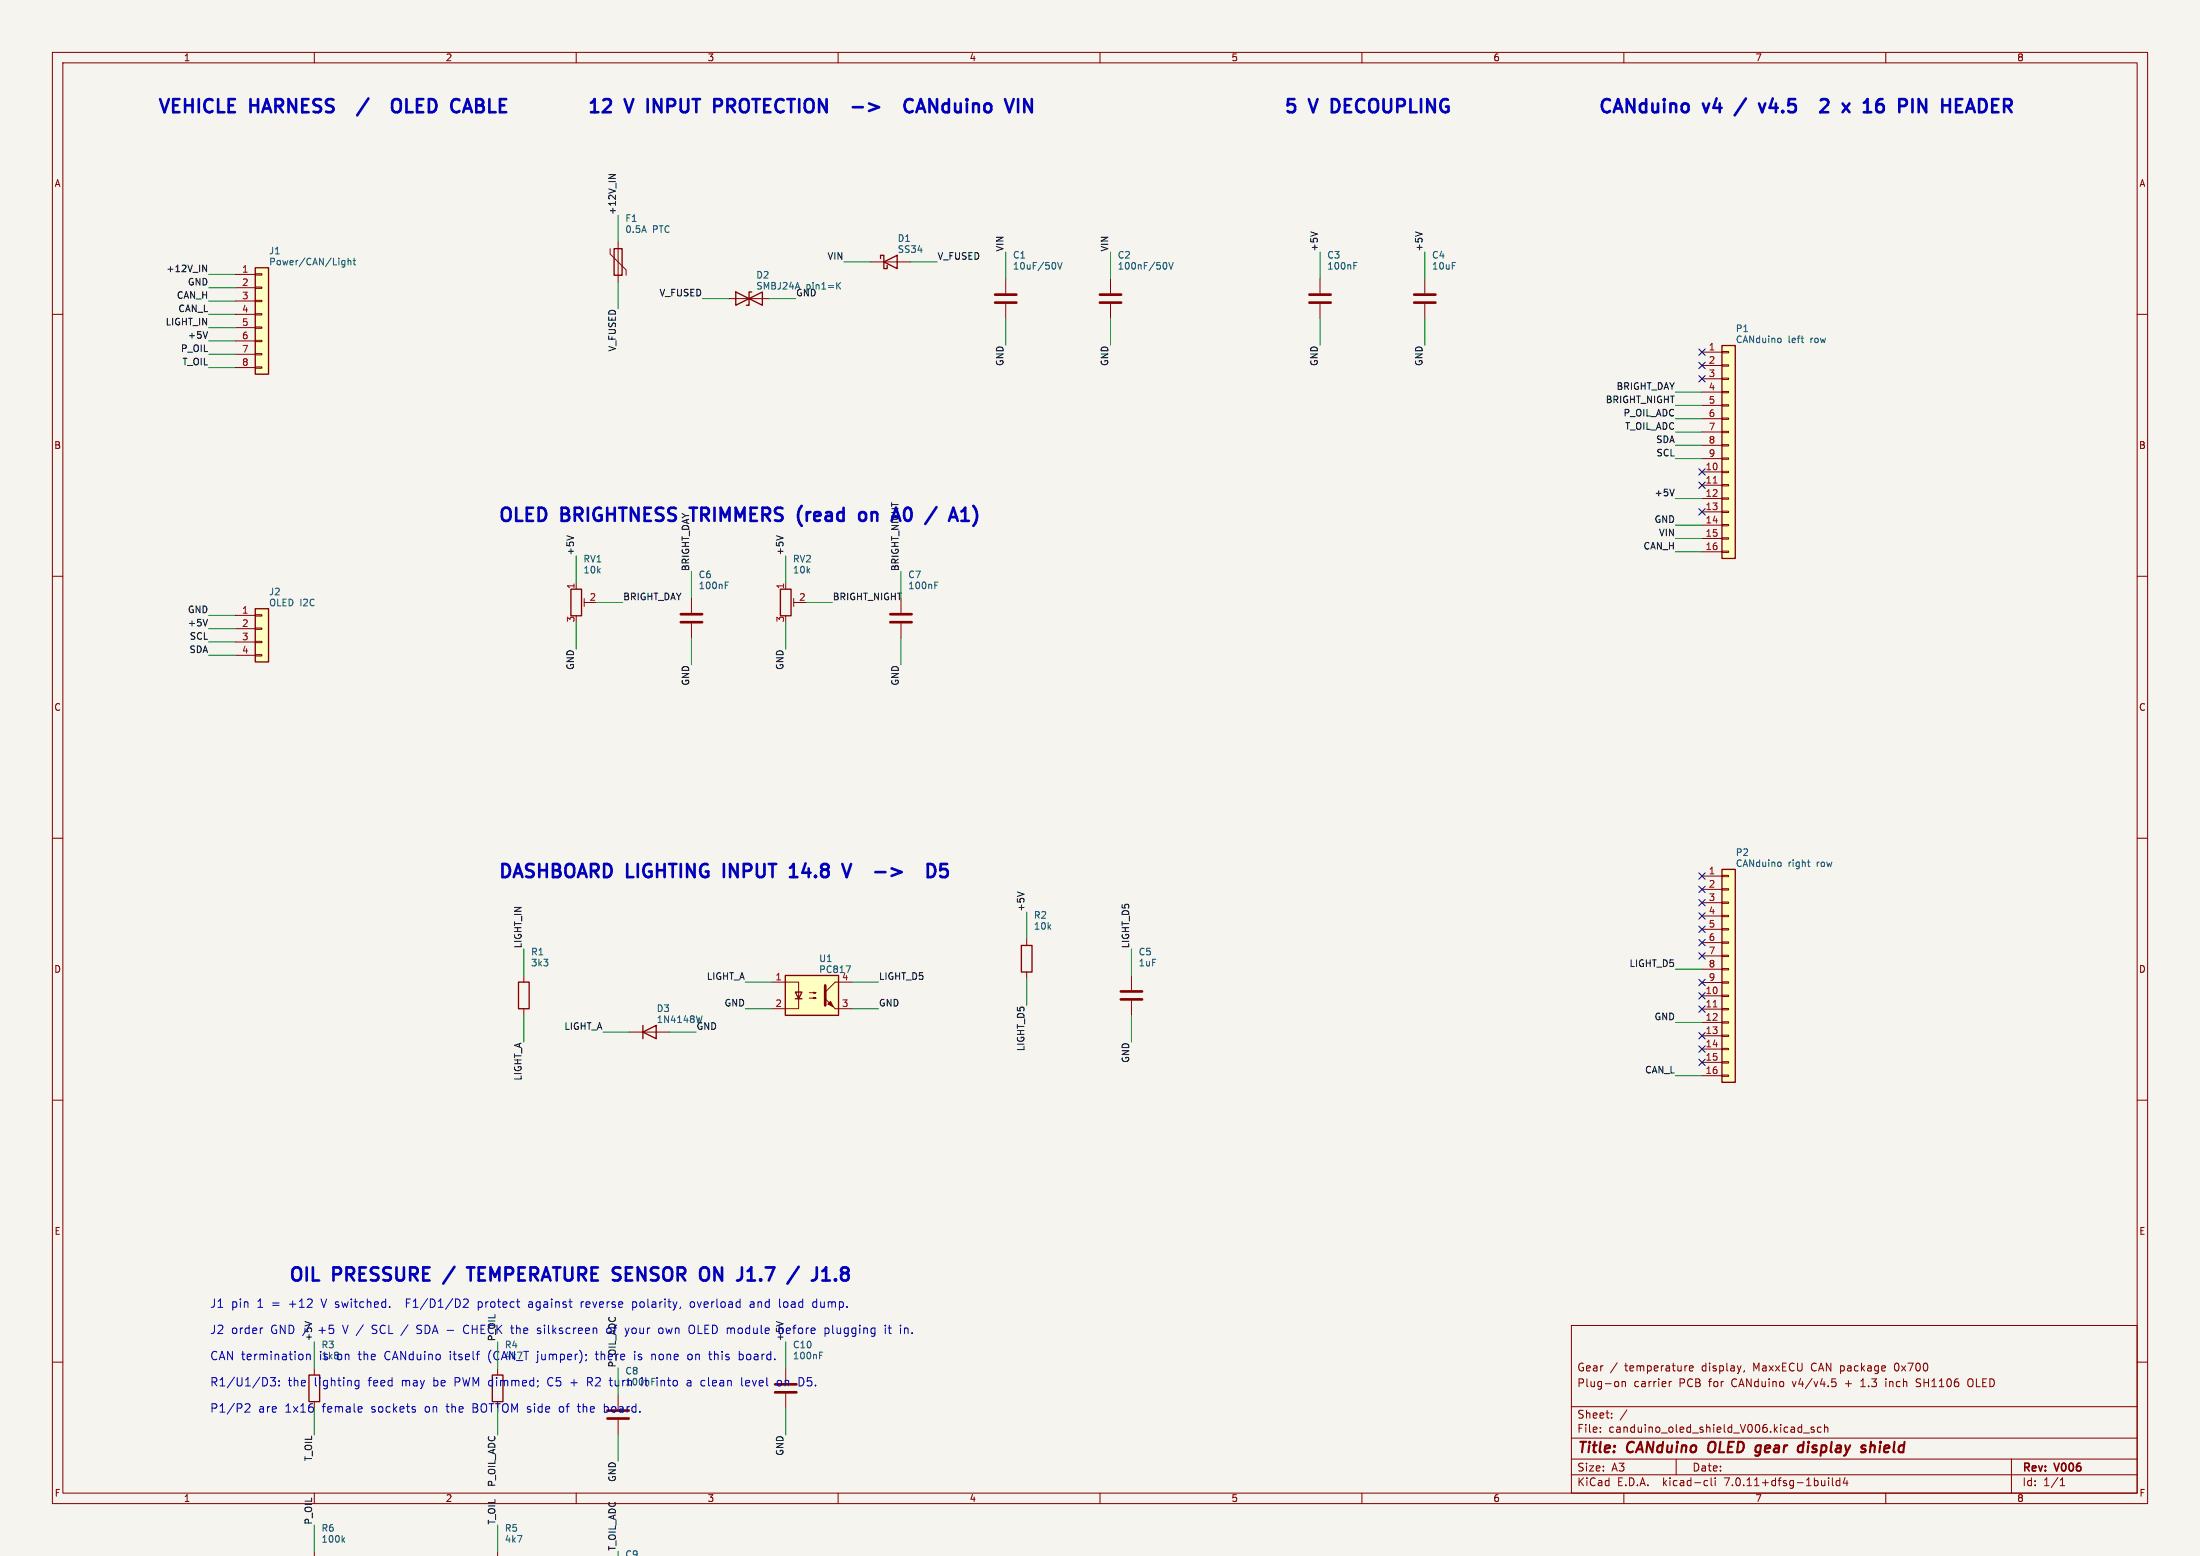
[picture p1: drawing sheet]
<svg xmlns="http://www.w3.org/2000/svg" width="420mm" height="297mm" viewBox="0 0 420 297" stroke-linecap="round" stroke-linejoin="round" font-family="sans-serif">
<path d="M0 0h420v297h-420z" fill="#f5f4ef" stroke="#f5f4ef" stroke-width=".19"/>
<g fill="none" stroke="#840000" stroke-width=".19">
<path d="M10 10h400v277h-400zM12 12h396v273h-396zM60 10v2M110 10v2M160 10v2M210 10v2M260 10v2M310 10v2M360 10v2M10 60h2M44.9 60h3.8M44.9 52.4h3.8"/>
<path d="M44.9 54.9h3.8M44.9 57.5h3.8M48.7 59.9h1.3v.2h-1.3zM48.7 57.3h1.3v.3h-1.3zM48.7 54.8h1.3v.2h-1.3zM48.7 52.3h1.3v.2h-1.3zM116.5 47.5v1l3 3v1M118 46.2v7.6M139.2 57h7.6M166.2 50h7.6M192 53.2v2.8M192 58v2.8"/>
<path d="M212 53.2v2.8M212 58v2.8M252 53.2v2.8M252 58v2.8M272 53.2v2.8M272 58v2.8M408 60h2M44.9 62.5h3.8M44.9 65.1h3.8M44.9 67.6h3.8M44.9 70.2h3.8M48.7 70h1.3v.3h-1.3z"/>
<path d="M48.7 67.5h1.3v.2h-1.3zM48.7 65h1.3v.2h-1.3zM48.7 62.4h1.3v.3h-1.3zM324.9 67.2h3.8M324.9 69.8h3.8M324.9 72.3h3.8M324.9 74.8h3.8M324.9 77.4h3.8M324.9 79.9h3.8M328.7 79.8h1.3v.2h-1.3zM328.7 77.3h1.3v.2h-1.3zM328.7 74.7h1.3v.3h-1.3z"/>
<path d="M328.7 72.2h1.3v.2h-1.3zM328.7 69.6h1.3v.3h-1.3zM328.7 67.1h1.3v.2h-1.3zM324.9 90.1h3.8M324.9 92.6h3.8M324.9 95.2h3.8M324.9 97.7h3.8M324.9 82.5h3.8M324.9 85h3.8M324.9 87.5h3.8M328.7 97.6h1.3v.2h-1.3zM328.7 95h1.3v.3h-1.3z"/>
<path d="M328.7 92.5h1.3v.2h-1.3zM328.7 90h1.3v.2h-1.3zM328.7 87.4h1.3v.3h-1.3zM328.7 84.9h1.3v.2h-1.3zM328.7 82.3h1.3v.3h-1.3zM10 110h2M44.9 117.5h3.8M48.7 119.9h1.3v.2h-1.3zM48.7 117.3h1.3v.3h-1.3zM110 111.2v1.3M111.5 115h1M111.5 114.2v1.6"/>
<path d="M132 114.2v2.8M132 119v2.8M150 111.2v1.3M151.5 114.2v1.6M151.5 115h1M172 114.2v2.8M172 119v2.8M324.9 100.2h3.8M324.9 102.8h3.8M324.9 105.3h3.8M328.7 105.2h1.3v.2h-1.3zM328.7 102.7h1.3v.2h-1.3z"/>
<path d="M328.7 100.1h1.3v.3h-1.3zM408 110h2M44.9 120h3.8M44.9 122.5h3.8M44.9 125.1h3.8M48.7 125h1.3v.2h-1.3zM48.7 122.4h1.3v.3h-1.3zM10 160h2M408 160h2M196 179.2v1.3M324.9 167.2h3.8M324.9 169.8h3.8"/>
<path d="M324.9 172.3h3.8M324.9 174.8h3.8M324.9 177.4h3.8M324.9 179.9h3.8M328.7 179.8h1.3v.2h-1.3zM328.7 177.3h1.3v.2h-1.3zM328.7 174.7h1.3v.3h-1.3zM328.7 172.2h1.3v.2h-1.3zM328.7 169.6h1.3v.3h-1.3zM328.7 167.1h1.3v.2h-1.3zM100 186.2v1.3M100 192.5v1.3"/>
<path d="M120.2 197h7.6M147.4 187.5h5.1v5h-5.1M154.5 190.5h1.3l-.4 .1v-.2l.4 .1M154.5 189.5h1.3l-.4 .1v-.2l.4 .1M159.4 192.5h3.2M162.6 187.5h-3.2l-1.9 1.9M196 185.5v1.3M216 186.2v2.8M216 191v2.8M324.9 190.1h3.8M324.9 192.6h3.8M324.9 195.2h3.8"/>
<path d="M324.9 197.7h3.8M324.9 182.5h3.8M324.9 185h3.8M324.9 187.5h3.8M328.7 197.6h1.3v.2h-1.3zM328.7 195h1.3v.3h-1.3zM328.7 192.5h1.3v.2h-1.3zM328.7 190h1.3v.2h-1.3zM328.7 187.4h1.3v.3h-1.3zM328.7 184.9h1.3v.2h-1.3zM328.7 182.3h1.3v.3h-1.3zM10 210h2"/>
<path d="M324.9 200.2h3.8M324.9 202.8h3.8M324.9 205.3h3.8M328.7 205.2h1.3v.2h-1.3zM328.7 202.7h1.3v.2h-1.3zM328.7 200.1h1.3v.3h-1.3zM408 210h2M10 260h2M300 253h108v32h-108zM408 260h2M60 261.2v1.3M60 267.5v1.3"/>
<path d="M95 261.2v1.3M118 266.2v2.8M118 271v2.8M150 261.2v2.8M150 266v2.8M300 278.5h108M300 274.5h108M300 268.5h108M305.5 273.2v.2M305.5 272.5v.1M307.7 270.5v.2M307.7 269.8v.1"/>
<path d="M308.7 263.7l.3 .3v.4l-.3 .3M308.7 260.1l-1.3 1.9M309.7 263.8l.2-.1 .3 .1 .1 .9M309.7 263.7v1M310.6 269.1l-1.3 1.9M318.7 263.7v1M319.1 263.7l-.3 .1-.1 .2M320 278.5v3M322.5 261.2l.7-.2v-.2l-.5-.1-.2 .2 .1 .7h.6M333 261.6l-.1 .3M343.5 272.4l.4 .1M343.9 271.9v1.5"/>
<path d="M343.9 273.3l-.4 .1M344.3 273.5h1.1M346.3 272.5l-.4-.1-.2 .2 .1 .2 .5 .2v.3h-.6M347.7 272.5l-.5-.1-.3 .3 .2 .6h.6M348.3 272.5l.2-.1 .4 .1v.9M348.3 271.9v1.5M349.7 263.2h.7M349.9 263.8h.3l.3 .2-.1 .6-.5 .1M355.2 264.7h.9M355.5 263.4l-.3 .2M360 263.2v.1M360 263.7v1"/>
<path d="M361.7 260.5v.9M365.8 264.6l.6 .1M366.4 263.2h-.3l-.3 .3 .1 .3 .5 .2M376.3 263.2a.5 .5 0 0 0-.6 .5v.5a.5 .5 0 0 0 .6 .5M384 278.5v6.5M60 285v2M60 296.2v.9M95 296.2v.9M110 285v2M160 285v2M210 285v2M260 285v2"/>
<path d="M300 281.5h108M310 285v2M325.6 282.6l.4 .1M326 283.5l-.4 .1M326.7 282.1v1.3l.2 .2M327.4 282.1v.1M327.4 282.6v1M349.1 282.1v.1M349.1 282.6v1M349.8 282.1v1.3l.2 .2M351.2 282.7l-.4-.1-.3 .3 .2 .6h.5M351.2 282.1v1.5"/>
<path d="M352.2 282l-.3 1.1h.9M352.6 282.6v1M360 285v2M393.3 283.6h.9M393.3 282.5l.4-.4v1.5"/>
</g>
<path d="M326.3 275.5a1.5 1.5 0 0 0 0 1.6M335.6 275.9h.4M336 277.5l-.3 .3M336 277.1l-.2 .1M343.7 275.9l.6 .1M344.1 277.1l-.2 .1M344.3 275.2l-.2 2M357.2 275.2l-.2 2M357.9 276a.57 .57 0 0 0-.8 .1" fill="none" stroke="#840000" stroke-width=".4"/>
<g fill="none" stroke="#840000" stroke-width=".51">
<path d="M190 57.8h4M190 56.2h4M210 57.8h4M210 56.2h4M250 57.8h4M250 56.2h4M270 57.8h4M270 56.2h4M130 118.8h4M130 117.2h4M170 118.8h4M170 117.2h4"/>
<path d="M157.5 188.1v3.8M214 190.8h4M214 189.2h4M116 270.8h4M116 269.2h4M148 265.8h4M148 264.2h4"/>
</g>
<g fill="none" stroke="#006464" stroke-width=".19">
<path d="M65.4 50.5h.4M65.4 49.8h.4M65.8 49.7v1l-.1 .2-.3 .1M66.4 49.8l.2-.1 .3 .1 .1 .8M66.4 49.3v1.3M67.4 49.7h.5M67.6 49.3v1.1l.3 .2M159.9 54.5l.6 .7M160.5 53.9l-.8 .7M201.5 50.3v.8M201.9 50.1l.4 1.3 .5-1.3M222.5 50.1a.79 .79 0 0 1 0 1.3"/>
<path d="M223.1 50.1l.4 1.3 .5-1.3M258.5 50.7h.4M258.5 50.1h.6M339.8 64.6l.2 .2v.4l-.2 .2M343.8 64.6h.5M344.2 65.4h.1M138.5 111.7h.4M138.5 111.1h.6M178.5 111.7h.4M178.5 111.1h.6M339.8 164.6l.2 .2v.4l-.2 .2M345 164.6h.5"/>
<path d="M345.3 165.3l.2 .1M134 193.9l-.3 1.3M161.5 184.4h.9l-.6 1.2M156.5 258.7h.4M156.5 258.1h.6M65.4 293.9l.4 .5M65.8 293.5l-.5 .5"/>
</g>
<g fill="none" stroke="#840000" stroke-width=".25">
<path d="M48.7 51.1h2.6v20.3h-2.6zM117.2 47.5h1.6v5h-1.6zM140.5 55.7v2.6l5-2.6v2.6zM143.5 55.7h-.5v2.6h-.5M168.1 49.4v-.7h.6v2.6h.7v-.7M168.7 50l2.6-1.3v2.6zM328.7 66h2.6v40.6h-2.6zM48.7 116.2h2.6v10.2h-2.6zM109 112.5h2v5h-2zM149 112.5h2v5h-2zM328.7 165.9h2.6v40.7h-2.6zM99 187.5h2v5h-2z"/>
<path d="M122.7 197l2.6-1.3v2.6zM122.7 195.7v2.6M149.9 186.2h10.2v7.6h-10.2zM151.8 189.4h1.3l-.6 1.2zM151.8 190.6h1.3M195 180.5h2v5h-2zM59 262.5h2v5h-2zM94 262.5h2v5h-2z"/>
</g>
<g fill="#ffffc2" stroke="#ffffc2" stroke-width=".19">
<path d="M48.7 51.1h2.6v20.3h-2.6z"/>
<path d="M328.7 165.9h2.6v40.7h-2.6z"/>
<path d="M149.9 186.2h10.2v7.6h-10.2z"/>
<path d="M328.7 66h2.6v40.6h-2.6z"/>
<path d="M48.7 116.2h2.6v10.2h-2.6z"/>
</g>
<path d="M327.1 92.2h.7M327.1 192.2h.7" fill="none" stroke="#a90000" stroke-width=".19"/>
<g fill="#840000" stroke="#840000" stroke-width=".19">
<path d="M157.5 190.6l1.9 1.9z"/>
<path d="M158 191.7l.6-.6 .5 1.1z"/>
</g>
<path d="M116.2 33.3h1.3l-1.3 .8M38.7 50.6l.7 1.3v-1.3M250.2 44.3l1.3 .4M270.2 44.3l1.3 .4M39.6 63.3l-.4 1.3M319.6 93.4l-.4 1.2M39.6 118.2l-.4 1.3M108.2 102.3l1.3 .4M148.2 102.3l1.3 .4M194.2 170.3l1.3 .4M58.2 252.3l1.3 .4M148.2 252.3l1.3 .4" fill="none" stroke="#0f0f0f" stroke-width=".19"/>
<g fill="none" stroke="#0000c2" stroke-width=".19">
<path d="M50 253.5h.2M57.5 258.5l.4 .3v.4l-.4 .3M58.5 258.6l.3-.1 .3 .1 .1 .9M58.5 258.5v1M74.4 249.4v.1M77.6 248.7h.5M78.3 247.9h-.7v1.6M79.6 254.5h.2M79.9 252.9l-.3 .4v.3l.3 .1M88.5 248.1l.6-.2 .2 .2 .1 .3-1 1.1h1M89 252.9a.86 .86 0 0 0-.5 .8 .86 .86 0 0 0 .5 .8M91.3 248.5v1.6"/>
<path d="M91.3 249.5h.2M91.5 248.5l-.2 .1M101.4 248.5l-.4 .1M101.5 248.9h-.4a.31 .31 0 0 0-.2 .3 .31 .31 0 0 0 .2 .3h.4M102.7 253.6h.5M102.7 253.9l.5 .2 .1 .1M103.3 254.3l-.3 .2h-.4M111 248.5v1M111.4 248.5l-.3 .1-.1 .2M113.6 258.5h.6M113.9 257.9v1.6M120.1 253.5l-.4 1"/>
<path d="M120.8 249.5h.6M120.8 248.6h.6M120.8 248.5v1.6M121.2 257.9v.2M121.2 258.5v1M124.4 258.5v1M124.9 258.5l-.5 .1M126 253.5l.4 .1 .2 .2-.1 .6-.5 .1M132 258.6l-.4-.1-.3 .3 .1 .6 .2 .1h.4M132.2 252.9l.2 .1a1.02 1.02 0 0 1-.2 1.5M132.4 248.6l-.3-.1-.3 .3v.6l.3 .1h.3M135.3 258.5h.6"/>
<path d="M135.6 259.5h.3M141.1 258.6l.5-.1 .3 .3v.4l-.2 .3h-.6M141.1 257.9v1.6M143.3 248.6h.6v.9M143.9 248.9h-.5a.31 .31 0 0 0-.2 .3 .31 .31 0 0 0 .2 .3h.5M149.9 248.5l-.3 .3v.4l.3 .3M150.2 254.5h.1M150.3 253.5l-.1 .1M150.9 253.9l-.8 .1M155.2 249.4l.3 .1h.4M155.9 248.6l-.4-.1-.3 .1M155.9 247.9v1.6"/>
<path d="M157.7 253.5h.3l.3 .3-.1 .6-.5 .1M159 252.9v1.4l.2 .2M169 252.9v.2M169 253.5v1M169.5 253.5h.7M169.8 252.9v1.4l.4 .2M173.1 253.5l.3 .2v.8M174.1 254.4v.1M46.8 268.1l.6-.2 .2 .2 .1 .3-1 1.1h1M50.9 263.2l.2 .4-.2 .7M51.6 262.9h1l-.5 .7 .4 .1v.7l-.2 .1h-.5l-.2-.1M53.3 264.4v.1"/>
<path d="M53.3 263.6v.1M68.5 263.6l-.4-.1-.3 .3v.4l.1 .3h.6M68.5 263.5v1.3l-.3 .3-.4-.1M68.9 268.5l.2 .4-.7 .1M69.1 269.5h-.2M104.6 263.3v.9M106.9 268.6l-.1 .2v.4l.1 .3M109 263.9h1.2M110.2 268.5h.6M110.4 267.9v1.4l.3 .2M112.2 263.8h.6M112.8 262.9h-.6v1.6"/>
<path d="M115.4 269.5h.4M115.4 267.9v1.6M115.8 268.5l-.4 .1M116.3 263.5h.6M116.5 264.3l.4 .2M131.2 263.6h.6l.1 .9M131.9 263.9h-.5a.31 .31 0 0 0-.3 .3 .31 .31 0 0 0 .3 .3h.5M141.6 262.9v1.4l.2 .2M142.9 263.5h-.3l-.3 .2 .1 .8h.5M143.1 263.9l-.8 .1M148.4 263.6l.5-.1 .3 .3v.4l-.1 .3h-.4l-.3-.1M153.4 263.3v.9"/>
</g>
<g fill="none" stroke="#0000c2" stroke-width=".5">
<path d="M70.3 18.8l-2.1 3.2M75.2 19a.83 .83 0 0 1 .9 0 .83 .83 0 0 1 .4 .8v.8a.83 .83 0 0 1-.8 .9 .83 .83 0 0 1-.8-.9v-.8l.1-.5zM77.6 18.9v2.5h1.2M89.3 18.9l.8 2.5M123.6 18.9v2.5M137.6 19l-1.2-.1v2.5M174.2 19.2a.93 .93 0 0 0-1-.2 .93 .93 0 0 0-.5 1 1.06 1.06 0 0 0 .3 1.1 1.06 1.06 0 0 0 1.1 .2l.1-.1M254.9 18.9h-.6v2.5h.6M333.3 18.8l-2.1 3.2M335.8 19.8l.6 1.6 .6-1.6M347.6 19.2l.3-.3h.6a.68 .68 0 0 1 .4 1.1l-1.4 1.4h1.5M356 19.5l-.2 .1"/>
<path d="M366.3 18.9l1.4 2.5v-2.5M376.2 18.9l.8 2.5M378.4 18.9h-.6v2.5h.6M88.7 20.7h1.2M137.6 20.1l-1.2 .1M162.8 20.5h1.9M174.9 21.4l.9-2.5 .8 2.5M175.2 20.7h1.2M177.4 21.4v-2.5l1.5 2.5M355.8 21.4h1.4M375.6 20.7h1.2M131.6 96.9h1.5"/>
<path d="M152.7 99.9l.4 .5M153.1 96.6l-.4 .4M164.1 98a.68 .68 0 0 1 .7-.3 .68 .68 0 0 1 .5 .5v.7a.68 .68 0 0 1-.6 .5 .68 .68 0 0 1-.7-.5zM173.7 97a.59 .59 0 0 0-1 .4 1.47 1.47 0 0 0 .5 2l.5-.1M183.5 99.4h1.5M185.8 96.6a2.87 2.87 0 0 1 0 3.8M138.2 164.9v2.5M150.8 167.4h1.4M150.8 165.6l.7-.7v2.5M160.8 164.9l.8 2.5 .9-2.5M167.1 166.5h1.9M170.2 165.8l1.9 .7-1.9 .7"/>
<path d="M177.1 164.9a1.32 1.32 0 0 1 1.4 .8 1.32 1.32 0 0 1-.4 1.6l-1 .1zM180.8 164.9h-1.2l-.1 1.2 .4-.2 .8 .1 .2 .3-.1 .9-.4 .2h-.5l-.4-.2M86.8 241.8l-2.2 3.2M89.1 241.9h1.5M89.9 241.9v2.5M136.4 244.4v-2.5l1.4 2.5M142.7 244.4h1.4M155.6 244.3l-.6 .1M159.5 244.2l.1 .1-.1 .1M159.5 244.2l-.1 .1 .1 .1M159.5 244.2v.2M161 243l-.4 .5v.4l.2 .4 .7 .1"/>
<path d="M161 243h.5M161.5 241.9l-.7 .1a.52 .52 0 0 0-.2 .6 .52 .52 0 0 0 .4 .4"/>
</g>
<g fill="none" stroke="#009600" stroke-width=".19">
<path d="M39.8 54.9h5.1M39.8 57.5h5.1M39.8 60h5.1M39.8 52.4h5.1M118 41.1v5.1M118 53.8v5.1M134.1 57h5.1M146.8 57h5.1M161.1 50h5.1M173.8 50h5.1M192 48.1v5.1M212 48.1v5.1"/>
<path d="M252 48.1v5.1M272 48.1v5.1M39.8 70.2h5.1M39.8 65.1h5.1M39.8 67.6h5.1M39.8 62.5h5.1M192 60.8v5.1M212 60.8v5.1M252 60.8v5.1M272 60.8v5.1M319.8 79.9h5.1M319.8 77.4h5.1"/>
<path d="M319.8 74.8h5.1M319.8 82.5h5.1M319.8 85h5.1M319.8 95.2h5.1M319.8 87.5h5.1M39.8 117.5h5.1M110 106.1v5.1M110 118.8v5.1M113.8 115h5.1M132 109.1v5.1M150 106.1v5.1M150 118.8v5.1"/>
<path d="M153.8 115h5.1M172 109.1v5.1M319.8 105.3h5.1M319.8 100.2h5.1M319.8 102.8h5.1M39.8 125.1h5.1M39.8 120h5.1M39.8 122.5h5.1M132 121.8v5.1M172 121.8v5.1M196 174.1v5.1M100 181.1v5.1"/>
<path d="M100 193.8v5.1M115.1 197h5.1M127.8 197h5.1M142.3 192.5h5.1M142.3 187.5h5.1M162.6 192.5h5.1M162.6 187.5h5.1M196 186.8v5.1M216 181.1v5.1M216 193.8v5.1M319.8 195.2h5.1M319.8 185h5.1"/>
<path d="M319.8 205.3h5.1M60 256.1v5.1M95 256.1v5.1M150 256.1v5.1M60 268.8v5.1M95 268.8v5.1M118 261.1v5.1M118 273.8v5.1M150 268.8v5.1M60 291.1v5.1M95 291.1v5.1M118 296.1v1"/>
</g>
<g fill="none" stroke="#000084" stroke-width=".19">
<path d="M324.3 69.2l1.2 1.2M324.3 66.6l1.2 1.2M324.3 71.7l1.2 1.2M325.5 69.2l-1.2 1.2M325.5 66.6l-1.2 1.2M325.5 71.7l-1.2 1.2M324.3 97.1l1.2 1.2M324.3 92l1.2 1.2M324.3 89.5l1.2 1.2M325.5 97.1l-1.2 1.2M325.5 92l-1.2 1.2M325.5 89.5l-1.2 1.2"/>
<path d="M324.3 166.6l1.2 1.2M324.3 169.2l1.2 1.2M324.3 171.7l1.2 1.2M324.3 174.2l1.2 1.2M324.3 176.8l1.2 1.2M324.3 179.3l1.2 1.2M325.5 166.6l-1.2 1.2M325.5 169.2l-1.2 1.2M325.5 171.7l-1.2 1.2M325.5 174.2l-1.2 1.2M325.5 176.8l-1.2 1.2M325.5 179.3l-1.2 1.2"/>
<path d="M324.3 186.9l1.2 1.2M324.3 197.1l1.2 1.2M324.3 199.6l1.2 1.2M324.3 181.9l1.2 1.2M324.3 189.5l1.2 1.2M324.3 192l1.2 1.2M325.5 186.9l-1.2 1.2M325.5 197.1l-1.2 1.2M325.5 199.6l-1.2 1.2M325.5 181.9l-1.2 1.2M325.5 189.5l-1.2 1.2M325.5 192l-1.2 1.2"/>
<path d="M324.3 202.2l1.2 1.2M325.5 202.2l-1.2 1.2"/>
</g>
<g font-size="3.5" fill="#0000c2">
<text x="30" y="21.8">VEHICLE</text>
<text x="47.9" y="21.8">HARNESS</text>
<text x="79" y="21.8">OLED</text>
<text x="91.4" y="21.8">CABLE</text>
<text x="112" y="21.8">12</text>
<text x="119.7" y="21.8">V</text>
<text x="124.7" y="21.8">INPUT</text>
<text x="138.5" y="21.8">PROTECTION</text>
<text x="166.9" y="21.8">-&gt;</text>
<text x="178.9" y="21.8">CANduino</text>
<text x="245" y="21.8">5</text>
<text x="250.3" y="21.8">V</text>
<text x="255.3" y="21.8">DECOUPLING</text>
<text x="305" y="21.8">CANduino</text>
<text x="325.4" y="21.8">v4</text>
<text x="338.1" y="21.8">v4.5</text>
<text x="351.8" y="21.8">2</text>
<text x="357.1" y="21.8">x</text>
<text x="362" y="21.8">16</text>
<text x="369.7" y="21.8">PIN</text>
<text x="378.9" y="21.8">HEADER</text>
<text x="95" y="99.8">OLED</text>
<text x="107.3" y="99.8">BRIGHTNESS</text>
<text x="133.1" y="99.8">TRIMMERS</text>
<text x="154.4" y="99.8">(read</text>
<text x="167.2" y="99.8">on</text>
<text x="174.6" y="99.8">A0</text>
<text x="182.1" y="99.8">/</text>
<text x="95" y="167.7">DASHBOARD LIGHTING</text>
<text x="139.3" y="167.7">INPUT</text>
<text x="153" y="167.7">14.8</text>
<text x="55" y="244.8">OIL</text>
<text x="63.7" y="244.8">PRESSURE</text>
<text x="91.6" y="244.8">TEMPERATURE SENSOR</text>
<text x="137.9" y="244.8">ON</text>
<text x="146" y="244.8">J1.7</text>
<text x="156.8" y="244.8">/</text>
<text x="162.3" y="244.8">J1.8</text>
</g>
<g font-size="2.8" fill="#840000">
<text x="301" y="277.9">Title:</text>
<text x="310.6" y="277.9">CANduino</text>
<text x="327" y="277.9">OLED</text>
<text x="336.8" y="277.9">gear</text>
<text x="345.7" y="277.9">display</text>
<text x="358.6" y="277.9">shield</text>
</g>
<g font-size="2.2" fill="#0000c2">
<text x="40" y="249.8">J1</text>
<text x="44.1" y="249.8">pin</text>
<text x="49.1" y="249.8">1</text>
<text x="52" y="249.8">=</text>
<text x="55.3" y="249.8">+12</text>
<text x="61.7" y="249.8">V switched.</text>
<text x="78.2" y="249.8">F1/D1/D2</text>
<text x="92.1" y="249.8">protect</text>
<text x="101.9" y="249.8">against</text>
<text x="112" y="249.8">reverse</text>
<text x="122" y="249.8">polarity,</text>
<text x="133.1" y="249.8">overload</text>
<text x="144.7" y="249.8">and</text>
<text x="150.4" y="249.8">load</text>
<text x="156.9" y="249.8">dump.</text>
<text x="40" y="254.8">J2</text>
<text x="44.1" y="254.8">order</text>
<text x="51.7" y="254.8">GND /</text>
<text x="61" y="254.8">+5</text>
<text x="65.8" y="254.8">V /</text>
<text x="71.6" y="254.8">SCL /</text>
<text x="80.4" y="254.8">SDA -</text>
<text x="89.6" y="254.8">CHECK the</text>
<text x="104" y="254.8">silkscreen</text>
<text x="117.3" y="254.8">of</text>
<text x="121.1" y="254.8">your</text>
<text x="127.5" y="254.8">own</text>
<text x="133.5" y="254.8">OLED module</text>
<text x="150.9" y="254.8">before</text>
<text x="159.8" y="254.8">plugging</text>
<text x="171.4" y="254.8">it</text>
<text x="40" y="259.8">CAN termination</text>
<text x="61" y="259.8">is</text>
<text x="64.4" y="259.8">on</text>
<text x="68.7" y="259.8">the</text>
<text x="73.8" y="259.8">CANduino</text>
<text x="86.3" y="259.8">itself</text>
<text x="93.8" y="259.8">(CAN_T jumper);</text>
<text x="114.6" y="259.8">there</text>
<text x="122.1" y="259.8">is</text>
<text x="125.5" y="259.8">none</text>
<text x="132.5" y="259.8">on</text>
<text x="136.8" y="259.8">this</text>
<text x="142.6" y="259.8">board.</text>
<text x="40" y="264.8">R1/U1/D3:</text>
<text x="40" y="269.8">P1/P2</text>
<text x="49.3" y="269.8">are</text>
<text x="54.4" y="269.8">1x16</text>
<text x="54.9" y="264.8">the</text>
<text x="60" y="264.8">lighting</text>
<text x="61.7" y="269.8">female</text>
<text x="70.4" y="264.8">feed</text>
<text x="71.1" y="269.8">sockets</text>
<text x="76.9" y="264.8">may</text>
<text x="81.4" y="269.8">on</text>
<text x="83" y="264.8">be</text>
<text x="85.7" y="269.8">the</text>
<text x="87.2" y="264.8">PWM dimmed;</text>
<text x="90.8" y="269.8">BOTTOM side</text>
<text x="105.2" y="264.8">C5</text>
<text x="107.6" y="269.8">of</text>
<text x="109.7" y="264.8">+</text>
<text x="111.3" y="269.8">the</text>
<text x="113.1" y="264.8">R2</text>
<text x="116.4" y="269.8">board.</text>
<text x="117.5" y="264.8">turn</text>
<text x="123.7" y="264.8">it</text>
<text x="126.7" y="264.8">into</text>
<text x="132.7" y="264.8">a</text>
<text x="135.5" y="264.8">clean</text>
<text x="143.3" y="264.8">level</text>
<text x="150.3" y="264.8">on</text>
<text x="154.5" y="264.8">D5.</text>
</g>
<g font-size="2.1" fill="#840000">
<text x="301" y="262">Gear</text>
<text x="310.2" y="262">temperature</text>
<text x="325" y="262">display,</text>
<text x="335" y="262">MaxxECU</text>
<text x="346.2" y="262">CAN package</text>
<text x="362.4" y="262">0x700</text>
<text x="301" y="265">Plug-on</text>
<text x="311.9" y="265">carrier</text>
<text x="320.6" y="265">PCB</text>
<text x="326.4" y="265">for</text>
<text x="330.8" y="265">CANduino</text>
<text x="342.6" y="265">v4/v4.5</text>
<text x="352.8" y="265">+</text>
<text x="355.9" y="265">1.3</text>
<text x="360.8" y="265">inch</text>
<text x="366.8" y="265">SH1106</text>
<text x="376.8" y="265">OLED</text>
<text x="301" y="273.7">File:</text>
<text x="301" y="271">Sheet:</text>
<text x="307.1" y="273.7">canduino_oled_shield_V006.kicad_sch</text>
<text x="301" y="281.1">Size:</text>
<text x="307.6" y="281.1">A3</text>
<text x="323" y="281.1">Date:</text>
<text x="386" y="281.3">Rev:</text>
<text x="392.4" y="281.3">V006</text>
<text x="301" y="283.9">KiCad</text>
<text x="308.7" y="283.9">E.D.A.</text>
<text x="317.6" y="283.9">kicad-cli</text>
<text x="329.5" y="283.9">7.0.11+dfsg-1build4</text>
<text x="386" y="283.9">Id:</text>
<text x="390.1" y="283.9">1/1</text>
</g>
<g font-size="1.8" fill="#840000">
<text x="35" y="11.9">1</text>
<text x="85" y="11.9">2</text>
<text x="135" y="11.9">3</text>
<text x="185" y="11.9">4</text>
<text x="235" y="11.9">5</text>
<text x="285" y="11.9">6</text>
<text x="335" y="11.9">7</text>
<text x="385" y="11.9">8</text>
<text x="10.3" y="35.9">A</text>
<text x="408.3" y="35.9">A</text>
<text x="10.3" y="85.9">B</text>
<text x="408.2" y="85.9">B</text>
<text x="10.3" y="135.9">C</text>
<text x="408.2" y="135.9">C</text>
<text x="10.3" y="185.9">D</text>
<text x="408.2" y="185.9">D</text>
<text x="10.3" y="235.9">E</text>
<text x="408.3" y="235.9">E</text>
<text x="10.3" y="285.9">F</text>
<text x="35" y="286.9">1</text>
<text x="85" y="286.9">2</text>
<text x="135" y="286.9">3</text>
<text x="185" y="286.9">4</text>
<text x="235" y="286.9">5</text>
<text x="285" y="286.9">6</text>
<text x="335" y="286.9">7</text>
<text x="385" y="286.9">8</text>
<text x="408.3" y="285.9">F</text>
</g>
<g font-size="1.8" fill="#0f0f0f">
<text x="117.7" y="41.1" transform="rotate(-90 117.7 41.1)">+12V_IN</text>
<text x="31.7" y="52">+12V_IN</text>
<text x="157.9" y="49.7">VIN</text>
<text x="178.9" y="49.7">V_FUSED</text>
<text x="191.7" y="48.1" transform="rotate(-90 191.7 48.1)">VIN</text>
<text x="211.7" y="48.1" transform="rotate(-90 211.7 48.1)">VIN</text>
<text x="251.7" y="48.1" transform="rotate(-90 251.7 48.1)">+5V</text>
<text x="271.7" y="48.1" transform="rotate(-90 271.7 48.1)">+5V</text>
<text x="33.6" y="57.1">CAN_H</text>
<text x="34" y="59.7">CAN_L</text>
<text x="35.8" y="54.6">GND</text>
<text x="125.8" y="56.7">V_FUSED</text>
<text x="151.9" y="56.7">GND</text>
<text x="31.5" y="62.2">LIGHT_IN</text>
<text x="35.8" y="64.7">+5V</text>
<text x="34.4" y="67.3">P_OIL</text>
<text x="34.7" y="69.8">T_OIL</text>
<text x="117.7" y="67.2" transform="rotate(-90 117.7 67.2)">V_FUSED</text>
<text x="191.7" y="70" transform="rotate(-90 191.7 70)">GND</text>
<text x="211.7" y="70" transform="rotate(-90 211.7 70)">GND</text>
<text x="251.7" y="70" transform="rotate(-90 251.7 70)">GND</text>
<text x="271.7" y="70" transform="rotate(-90 271.7 70)">GND</text>
<text x="306.5" y="77">BRIGHT_NIGHT</text>
<text x="308.5" y="74.5">BRIGHT_DAY</text>
<text x="309.8" y="79.6">P_OIL_ADC</text>
<text x="310.1" y="82.1">T_OIL_ADC</text>
<text x="316.1" y="84.7">SDA</text>
<text x="316.1" y="87.2">SCL</text>
<text x="315.8" y="94.8">+5V</text>
<text x="315.8" y="99.9">GND</text>
<text x="109.7" y="106.1" transform="rotate(-90 109.7 106.1)">+5V</text>
<text x="149.7" y="106.1" transform="rotate(-90 149.7 106.1)">+5V</text>
<text x="313.6" y="105">CAN_H</text>
<text x="316.6" y="102.4">VIN</text>
<text x="131.7" y="109.1" transform="rotate(-90 131.7 109.1)">BRIGHT_DAY</text>
<text x="171.7" y="109.1" transform="rotate(-90 171.7 109.1)">BRIGHT_NIGHT</text>
<text x="35.8" y="119.7">+5V</text>
<text x="35.8" y="117.1">GND</text>
<text x="118.9" y="114.7">BRIGHT_DAY</text>
<text x="158.9" y="114.7">BRIGHT_NIGHT</text>
<text x="36.1" y="124.7">SDA</text>
<text x="36.1" y="122.2">SCL</text>
<text x="109.7" y="128" transform="rotate(-90 109.7 128)">GND</text>
<text x="131.7" y="131" transform="rotate(-90 131.7 131)">GND</text>
<text x="149.7" y="128" transform="rotate(-90 149.7 128)">GND</text>
<text x="171.7" y="131" transform="rotate(-90 171.7 131)">GND</text>
<text x="195.7" y="174.1" transform="rotate(-90 195.7 174.1)">+5V</text>
<text x="99.7" y="181.1" transform="rotate(-90 99.7 181.1)">LIGHT_IN</text>
<text x="215.7" y="181.1" transform="rotate(-90 215.7 181.1)">LIGHT_D5</text>
<text x="311" y="184.7">LIGHT_D5</text>
<text x="134.8" y="187.1">LIGHT_A</text>
<text x="167.7" y="187.1">LIGHT_D5</text>
<text x="107.6" y="196.7">LIGHT_A</text>
<text x="132.9" y="196.7">GND</text>
<text x="138.2" y="192.2">GND</text>
<text x="167.7" y="192.2">GND</text>
<text x="315.8" y="194.8">GND</text>
<text x="195.7" y="200.7" transform="rotate(-90 195.7 200.7)">LIGHT_D5</text>
<text x="215.7" y="203" transform="rotate(-90 215.7 203)">GND</text>
<text x="99.7" y="206.4" transform="rotate(-90 99.7 206.4)">LIGHT_A</text>
<text x="314" y="205">CAN_L</text>
<text x="59.7" y="279" transform="rotate(-90 59.7 279)">T_OIL</text>
<text x="149.7" y="278" transform="rotate(-90 149.7 278)">GND</text>
<text x="94.7" y="283.9" transform="rotate(-90 94.7 283.9)">P_OIL_ADC</text>
<text x="117.7" y="283" transform="rotate(-90 117.7 283)">GND</text>
<text x="59.7" y="291.1" transform="rotate(-90 59.7 291.1)">P_OIL</text>
<text x="94.7" y="291.1" transform="rotate(-90 94.7 291.1)">T_OIL</text>
<text x="117.7" y="296.1" transform="rotate(-90 117.7 296.1)">T_OIL_ADC</text>
</g>
<g font-size="1.8" fill="#006464">
<text x="119.3" y="42.6">F1</text>
<text x="119.3" y="44.7">0.5A</text>
<text x="124.6" y="44.7">PTC</text>
<text x="171.3" y="46.4">D1</text>
<text x="51.3" y="48.7">J1</text>
<text x="51.3" y="50.8">Power/CAN/Light</text>
<text x="144.3" y="53.4">D2</text>
<text x="171.3" y="48.5">SS34</text>
<text x="193.3" y="49.6">C1</text>
<text x="193.3" y="51.7">10uF/50V</text>
<text x="213.3" y="49.6">C2</text>
<text x="213.3" y="51.7">100nF/50V</text>
<text x="253.3" y="49.6">C3</text>
<text x="253.3" y="51.7">100nF</text>
<text x="273.3" y="49.6">C4</text>
<text x="273.3" y="51.7">10uF</text>
<text x="144.3" y="55.5">SMBJ24A</text>
<text x="153.9" y="55.5">pin1=K</text>
<text x="331.3" y="63.6">P1</text>
<text x="331.3" y="65.7">CANduino</text>
<text x="341.3" y="65.7">left</text>
<text x="345.7" y="65.7">row</text>
<text x="111.3" y="107.6">RV1</text>
<text x="151.3" y="107.6">RV2</text>
<text x="51.3" y="113.8">J2</text>
<text x="111.3" y="109.7">10k</text>
<text x="133.3" y="110.6">C6</text>
<text x="133.3" y="112.7">100nF</text>
<text x="151.3" y="109.7">10k</text>
<text x="173.3" y="110.6">C7</text>
<text x="173.3" y="112.7">100nF</text>
<text x="51.3" y="115.9">OLED I2C</text>
<text x="331.3" y="163.6">P2</text>
<text x="331.3" y="165.7">CANduino</text>
<text x="341.3" y="165.7">right</text>
<text x="346.9" y="165.7">row</text>
<text x="197.3" y="175.6">R2</text>
<text x="197.3" y="177.7">10k</text>
<text x="101.3" y="182.6">R1</text>
<text x="101.3" y="184.7">3k3</text>
<text x="156.3" y="183.8">U1</text>
<text x="156.3" y="185.9">PC817</text>
<text x="217.3" y="182.6">C5</text>
<text x="217.3" y="184.7">1uF</text>
<text x="160.6" y="187.2">4</text>
<text x="125.3" y="193.4">D3</text>
<text x="125.3" y="195.5">1N4148W</text>
<text x="61.3" y="257.6">R3</text>
<text x="96.3" y="257.6">R4</text>
<text x="151.3" y="257.6">C10</text>
<text x="61.3" y="259.7">1k8</text>
<text x="119.3" y="262.6">C8</text>
<text x="151.3" y="259.7">100nF</text>
<text x="61.3" y="292.6">R6</text>
<text x="96.3" y="292.6">R5</text>
<text x="61.3" y="294.7">100k</text>
<text x="96.3" y="294.7">4k7</text>
<text x="119.3" y="297.6">C9</text>
</g>
<g font-size="1.8" fill="#a90000">
<text x="46.1" y="52.1">1</text>
<text x="46.1" y="54.7">2</text>
<text x="46.1" y="57.2">3</text>
<text x="46.1" y="59.7">4</text>
<text x="46.1" y="62.3">5</text>
<text x="46.1" y="64.8">6</text>
<text x="46.1" y="67.4">7</text>
<text x="46.1" y="69.9">8</text>
<text x="326.1" y="67">1</text>
<text x="326.1" y="69.5">2</text>
<text x="326.1" y="72">3</text>
<text x="326.1" y="74.6">4</text>
<text x="326.1" y="77.1">5</text>
<text x="326.1" y="79.7">6</text>
<text x="326.1" y="82.2">7</text>
<text x="325.5" y="89.8">10</text>
<text x="326.1" y="84.7">8</text>
<text x="326.1" y="87.3">9</text>
<text x="325.5" y="92.4">11</text>
<text x="325.5" y="94.9">12</text>
<text x="325.5" y="97.4">13</text>
<text x="325.5" y="100">14</text>
<text x="325.5" y="102.5">15</text>
<text x="325.5" y="105.1">16</text>
<text x="109.7" y="112.5" transform="rotate(-90 109.7 112.5)">1</text>
<text x="149.7" y="112.5" transform="rotate(-90 149.7 112.5)">1</text>
<text x="46.1" y="117.2">1</text>
<text x="46.1" y="119.7">2</text>
<text x="109.7" y="118.9" transform="rotate(-90 109.7 118.9)">3</text>
<text x="112.5" y="114.7">2</text>
<text x="149.7" y="118.9" transform="rotate(-90 149.7 118.9)">3</text>
<text x="152.5" y="114.7">2</text>
<text x="46.1" y="122.3">3</text>
<text x="46.1" y="124.8">4</text>
<text x="326.1" y="167">1</text>
<text x="326.1" y="169.5">2</text>
<text x="326.1" y="172">3</text>
<text x="326.1" y="174.6">4</text>
<text x="326.1" y="177.1">5</text>
<text x="326.1" y="179.7">6</text>
<text x="326.1" y="182.2">7</text>
<text x="326.1" y="184.7">8</text>
<text x="147.9" y="187.2">1</text>
<text x="325.5" y="189.8">10</text>
<text x="326.1" y="187.3">9</text>
<text x="147.9" y="192.3">2</text>
<text x="160.6" y="192.3">3</text>
<text x="325.5" y="192.4">11</text>
<text x="325.5" y="194.9">12</text>
<text x="325.5" y="197.4">13</text>
<text x="325.5" y="200">14</text>
<text x="325.5" y="202.5">15</text>
<text x="325.5" y="205.1">16</text>
</g>
<g font-size="1.8" fill="#0000c2">
<text x="59.7" y="256.1" transform="rotate(-90 59.7 256.1)">+5V</text>
<text x="94.7" y="256.1" transform="rotate(-90 94.7 256.1)">P_OIL</text>
<text x="149.7" y="256.1" transform="rotate(-90 149.7 256.1)">+5V</text>
<text x="96.3" y="259.7">4k7</text>
<text x="117.7" y="261.1" transform="rotate(-90 117.7 261.1)">P_OIL_ADC</text>
<text x="119.3" y="264.7">100nF</text>
</g>
</svg>
